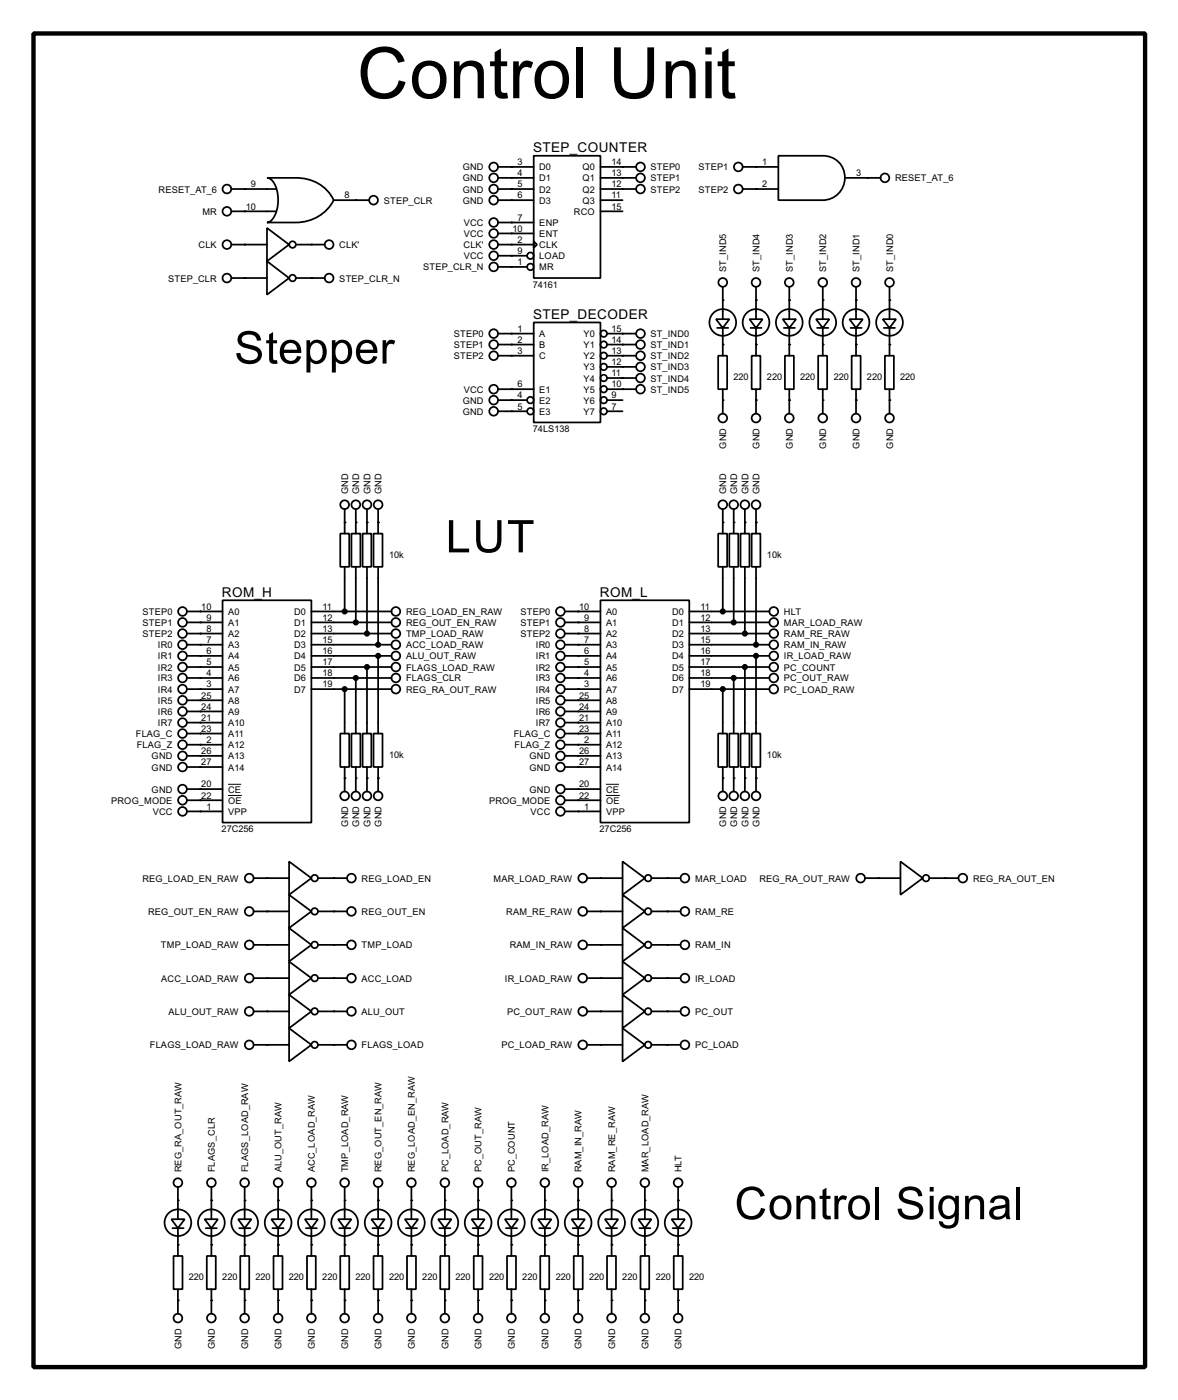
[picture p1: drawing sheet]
<svg xmlns="http://www.w3.org/2000/svg" width="269mm" height="320mm" viewBox="0 0 269 320" stroke-linecap="round" stroke-linejoin="round" font-family="sans-serif">
<g fill="#000">
<circle cx="116.9" cy="38.2" r=".2"/>
<circle cx="142.3" cy="38.2" r=".2"/>
<circle cx="172.8" cy="38.2" r=".2"/>
<circle cx="55.9" cy="55.9" r=".2"/>
<circle cx="55.9" cy="48.3" r=".2"/>
<circle cx="55.9" cy="43.2" r=".2"/>
<circle cx="71.2" cy="55.9" r=".2"/>
<circle cx="81.3" cy="45.8" r=".2"/>
<circle cx="116.9" cy="55.9" r=".2"/>
<circle cx="116.9" cy="58.5" r=".2"/>
<circle cx="116.9" cy="40.7" r=".2"/>
<circle cx="116.9" cy="43.2" r=".2"/>
<circle cx="116.9" cy="45.8" r=".2"/>
<circle cx="116.9" cy="53.4" r=".2"/>
<circle cx="116.9" cy="50.9" r=".2"/>
<circle cx="142.3" cy="40.7" r=".2"/>
<circle cx="142.3" cy="43.2" r=".2"/>
<circle cx="172.8" cy="43.2" r=".2"/>
<circle cx="198.2" cy="40.7" r=".2"/>
<circle cx="55.9" cy="63.6" r=".2"/>
<circle cx="71.2" cy="63.6" r=".2"/>
<circle cx="116.9" cy="61" r=".2"/>
<circle cx="116.9" cy="78.8" r=".2"/>
<circle cx="116.9" cy="76.3" r=".2"/>
<circle cx="142.3" cy="78.8" r=".2"/>
<circle cx="142.3" cy="76.3" r=".2"/>
<circle cx="165.2" cy="78.8" r=".2"/>
<circle cx="165.2" cy="68.6" r=".2"/>
<circle cx="172.8" cy="78.8" r=".2"/>
<circle cx="172.8" cy="68.6" r=".2"/>
<circle cx="180.4" cy="68.6" r=".2"/>
<circle cx="180.4" cy="78.8" r=".2"/>
<circle cx="188" cy="68.6" r=".2"/>
<circle cx="188" cy="78.8" r=".2"/>
<circle cx="195.6" cy="68.6" r=".2"/>
<circle cx="195.6" cy="78.8" r=".2"/>
<circle cx="203.3" cy="78.8" r=".2"/>
<circle cx="203.3" cy="68.6" r=".2"/>
<circle cx="116.9" cy="94" r=".2"/>
<circle cx="116.9" cy="81.3" r=".2"/>
<circle cx="116.9" cy="89" r=".2"/>
<circle cx="116.9" cy="91.5" r=".2"/>
<circle cx="142.3" cy="81.3" r=".2"/>
<circle cx="142.3" cy="89" r=".2"/>
<circle cx="142.3" cy="83.9" r=".2"/>
<circle cx="142.3" cy="86.4" r=".2"/>
<circle cx="165.2" cy="91.5" r=".2"/>
<circle cx="172.8" cy="91.5" r=".2"/>
<circle cx="180.4" cy="91.5" r=".2"/>
<circle cx="188" cy="91.5" r=".2"/>
<circle cx="195.6" cy="91.5" r=".2"/>
<circle cx="203.3" cy="91.5" r=".2"/>
<circle cx="78.8" cy="119.4" r=".2"/>
<circle cx="81.3" cy="119.4" r=".2"/>
<circle cx="83.9" cy="119.4" r=".2"/>
<circle cx="86.4" cy="119.4" r=".2"/>
<circle cx="165.2" cy="119.4" r=".2"/>
<circle cx="167.7" cy="119.4" r=".2"/>
<circle cx="170.2" cy="119.4" r=".2"/>
<circle cx="172.8" cy="119.4" r=".2"/>
<circle cx="45.8" cy="139.8" r=".2"/>
<circle cx="132.1" cy="139.8" r=".2"/>
<circle cx="45.8" cy="152.5" r=".2"/>
<circle cx="45.8" cy="142.3" r=".2"/>
<circle cx="45.8" cy="147.4" r=".2"/>
<circle cx="45.8" cy="149.9" r=".2"/>
<circle cx="45.8" cy="155" r=".2"/>
<circle cx="45.8" cy="144.8" r=".2"/>
<circle cx="45.8" cy="157.5" r=".2"/>
<circle cx="86.4" cy="149.9" r=".2"/>
<circle cx="86.4" cy="147.4" r=".2"/>
<circle cx="132.1" cy="144.8" r=".2"/>
<circle cx="132.1" cy="149.9" r=".2"/>
<circle cx="132.1" cy="147.4" r=".2"/>
<circle cx="132.1" cy="152.5" r=".2"/>
<circle cx="132.1" cy="155" r=".2"/>
<circle cx="132.1" cy="157.5" r=".2"/>
<circle cx="132.1" cy="142.3" r=".2"/>
<circle cx="172.8" cy="147.4" r=".2"/>
<circle cx="172.8" cy="149.9" r=".2"/>
<circle cx="45.8" cy="160.1" r=".2"/>
<circle cx="45.8" cy="162.6" r=".2"/>
<circle cx="45.8" cy="167.7" r=".2"/>
<circle cx="45.8" cy="170.2" r=".2"/>
<circle cx="45.8" cy="175.3" r=".2"/>
<circle cx="45.8" cy="165.2" r=".2"/>
<circle cx="45.8" cy="172.8" r=".2"/>
<circle cx="78.8" cy="177.9" r=".2"/>
<circle cx="81.3" cy="177.9" r=".2"/>
<circle cx="83.9" cy="177.9" r=".2"/>
<circle cx="86.4" cy="177.9" r=".2"/>
<circle cx="132.1" cy="167.7" r=".2"/>
<circle cx="132.1" cy="170.2" r=".2"/>
<circle cx="132.1" cy="175.3" r=".2"/>
<circle cx="132.1" cy="160.1" r=".2"/>
<circle cx="132.1" cy="165.2" r=".2"/>
<circle cx="132.1" cy="162.6" r=".2"/>
<circle cx="132.1" cy="172.8" r=".2"/>
<circle cx="165.2" cy="177.9" r=".2"/>
<circle cx="167.7" cy="177.9" r=".2"/>
<circle cx="170.2" cy="177.9" r=".2"/>
<circle cx="172.8" cy="177.9" r=".2"/>
<circle cx="45.8" cy="185.5" r=".2"/>
<circle cx="45.8" cy="180.4" r=".2"/>
<circle cx="45.8" cy="182.9" r=".2"/>
<circle cx="132.1" cy="182.9" r=".2"/>
<circle cx="132.1" cy="180.4" r=".2"/>
<circle cx="132.1" cy="185.5" r=".2"/>
<circle cx="61" cy="208.3" r=".2"/>
<circle cx="61" cy="200.7" r=".2"/>
<circle cx="61" cy="216" r=".2"/>
<circle cx="76.3" cy="200.7" r=".2"/>
<circle cx="76.3" cy="216" r=".2"/>
<circle cx="76.3" cy="208.3" r=".2"/>
<circle cx="137.2" cy="200.7" r=".2"/>
<circle cx="137.2" cy="216" r=".2"/>
<circle cx="137.2" cy="208.3" r=".2"/>
<circle cx="152.5" cy="216" r=".2"/>
<circle cx="152.5" cy="200.7" r=".2"/>
<circle cx="152.5" cy="208.3" r=".2"/>
<circle cx="200.7" cy="200.7" r=".2"/>
<circle cx="216" cy="200.7" r=".2"/>
<circle cx="61" cy="223.6" r=".2"/>
<circle cx="61" cy="238.8" r=".2"/>
<circle cx="61" cy="231.2" r=".2"/>
<circle cx="76.3" cy="223.6" r=".2"/>
<circle cx="76.3" cy="238.8" r=".2"/>
<circle cx="76.3" cy="231.2" r=".2"/>
<circle cx="137.2" cy="223.6" r=".2"/>
<circle cx="137.2" cy="238.8" r=".2"/>
<circle cx="137.2" cy="231.2" r=".2"/>
<circle cx="152.5" cy="223.6" r=".2"/>
<circle cx="152.5" cy="238.8" r=".2"/>
<circle cx="152.5" cy="231.2" r=".2"/>
<circle cx="40.7" cy="274.4" r=".2"/>
<circle cx="48.3" cy="274.4" r=".2"/>
<circle cx="55.9" cy="274.4" r=".2"/>
<circle cx="63.6" cy="274.4" r=".2"/>
<circle cx="71.2" cy="274.4" r=".2"/>
<circle cx="78.8" cy="274.4" r=".2"/>
<circle cx="86.4" cy="274.4" r=".2"/>
<circle cx="94" cy="274.4" r=".2"/>
<circle cx="101.7" cy="274.4" r=".2"/>
<circle cx="109.3" cy="274.4" r=".2"/>
<circle cx="116.9" cy="274.4" r=".2"/>
<circle cx="124.5" cy="274.4" r=".2"/>
<circle cx="132.1" cy="274.4" r=".2"/>
<circle cx="139.8" cy="274.4" r=".2"/>
<circle cx="147.4" cy="274.4" r=".2"/>
<circle cx="155" cy="274.4" r=".2"/>
<circle cx="40.7" cy="297.2" r=".2"/>
<circle cx="40.7" cy="284.5" r=".2"/>
<circle cx="48.3" cy="297.2" r=".2"/>
<circle cx="48.3" cy="284.5" r=".2"/>
<circle cx="55.9" cy="297.2" r=".2"/>
<circle cx="55.9" cy="284.5" r=".2"/>
<circle cx="63.6" cy="284.5" r=".2"/>
<circle cx="63.6" cy="297.2" r=".2"/>
<circle cx="71.2" cy="297.2" r=".2"/>
<circle cx="71.2" cy="284.5" r=".2"/>
<circle cx="78.8" cy="297.2" r=".2"/>
<circle cx="78.8" cy="284.5" r=".2"/>
<circle cx="86.4" cy="284.5" r=".2"/>
<circle cx="86.4" cy="297.2" r=".2"/>
<circle cx="94" cy="284.5" r=".2"/>
<circle cx="94" cy="297.2" r=".2"/>
<circle cx="101.7" cy="297.2" r=".2"/>
<circle cx="101.7" cy="284.5" r=".2"/>
<circle cx="109.3" cy="297.2" r=".2"/>
<circle cx="109.3" cy="284.5" r=".2"/>
<circle cx="116.9" cy="297.2" r=".2"/>
<circle cx="116.9" cy="284.5" r=".2"/>
<circle cx="124.5" cy="297.2" r=".2"/>
<circle cx="124.5" cy="284.5" r=".2"/>
<circle cx="132.1" cy="297.2" r=".2"/>
<circle cx="132.1" cy="284.5" r=".2"/>
<circle cx="139.8" cy="284.5" r=".2"/>
<circle cx="139.8" cy="297.2" r=".2"/>
<circle cx="147.4" cy="284.5" r=".2"/>
<circle cx="147.4" cy="297.2" r=".2"/>
<circle cx="155" cy="297.2" r=".2"/>
<circle cx="155" cy="284.5" r=".2"/>
</g>
<g fill="none" stroke="#000" stroke-width=".4">
<path d="M113.8 38.2h8.2M122 35.6h15.2v28h-15.2zM137.2 38.2h8.1M169.7 38.2h8.2M177.9 35.6h10.1a5.1 5.1 0 0 1 5.1 5.1 5.1 5.1 0 0 1-5.1 5.1h-10.1zM52.9 55.9h8.1M52.9 43.2h10.1M52.9 48.3h10.1M61 40.7h6.6a9.2 9.2 0 0 1 8.7 5.1 9.6 9.6 0 0 1-8.7 5.1h-6.6a3.5 3.5 0 0 0 2.3-3.2 7.3 7.3 0 0 0-1.4-6.7zM61 59.7l5.1 3.9-5.1 3.8zM61 52.1l5.1 3.8-5.1 3.8zM67.6 55.9h6.6"/>
<path d="M76.3 45.8h8.1M113.8 55.9h8.2M113.8 40.7h8.2M113.8 43.2h8.2M113.8 45.8h8.2M113.8 50.9h8.2M113.8 53.4h8.2M113.8 58.5h6.7M122 55.2l.7 .7-.7 .8zM137.2 40.7h8.1M137.2 43.2h8.1M137.2 45.8h5.1"/>
<path d="M137.2 48.3h5.1M169.7 43.2h8.2M193.1 40.7h8.1M52.9 63.6h8.1M67.6 63.6h6.6M113.8 61h6.7M113.8 76.3h8.2M113.8 78.8h8.2M122 73.7h15.2v22.9h-15.2zM138.7 76.3h6.6M138.7 78.8h6.6M163.6 73h3.1l-1.5 2z"/>
<path d="M163.9 75h2.5M165.2 65.6v7.4M165.2 75v6.3M171.3 73h3l-1.5 2zM171.5 75h2.5M172.8 65.6v7.4M172.8 75v6.3M178.9 73h3l-1.5 2zM179.1 75h2.6M180.4 65.6v7.4M180.4 75v6.3M186.5 73h3l-1.5 2z"/>
<path d="M186.7 75h2.6M188 65.6v7.4M188 75v6.3M194.1 73h3.1l-1.6 2zM194.4 75h2.5M195.6 65.6v7.4M195.6 75v6.3M201.7 73h3.1l-1.5 2zM202 75h2.5M203.3 65.6v7.4M203.3 75v6.3M113.8 81.3h8.2"/>
<path d="M113.8 89h8.2M113.8 91.5h6.7M113.8 94h6.7M138.7 81.3h6.6M138.7 89h6.6M138.7 91.5h3.6M138.7 94h3.6M138.7 83.9h6.6M138.7 86.4h6.6M164.1 81.3h2.1v7.7h-2.1zM165.2 89v5.5M171.8 81.3h2v7.7h-2z"/>
<path d="M172.8 89v5.5M179.4 81.3h2v7.7h-2zM180.4 89v5.5M187 81.3h2v7.7h-2zM188 89v5.5M194.6 81.3h2.1v7.7h-2.1zM195.6 89v5.5M202.2 81.3h2.1v7.7h-2.1zM203.3 89v5.5M78.8 116.4v5.6M81.3 116.4v5.6M83.9 116.4v5.6"/>
<path d="M86.4 116.4v5.6M165.2 116.4v5.6M167.7 116.4v5.6M170.2 116.4v5.6M172.8 116.4v5.6M42.7 139.8h8.2M50.9 137.2h20.3v50.8h-20.3zM71.2 139.8h18.3M77.8 122h2v7.6h-2zM78.8 129.6v10.2M80.3 122h2.1v7.6h-2.1zM81.3 129.6v12.7"/>
<path d="M82.9 122h2v7.6h-2zM83.9 129.6v15.2M85.4 122h2v7.6h-2zM86.4 129.6v17.8M129.1 139.8h8.1M137.2 137.2h20.3v50.8h-20.3zM157.5 139.8h18.3M164.1 122h2.1v7.6h-2.1zM165.2 129.6v10.2M166.7 122h2v7.6h-2zM167.7 129.6v12.7M169.2 122h2.1v7.6h-2.1z"/>
<path d="M170.2 129.6v15.2M171.8 122h2v7.6h-2zM172.8 129.6v17.8M42.7 157.5h8.2M42.7 155h8.2M42.7 152.5h8.2M42.7 149.9h8.2M42.7 147.4h8.2M42.7 144.8h8.2M42.7 142.3h8.2M71.2 157.5h18.3M71.2 155h18.3"/>
<path d="M71.2 152.5h18.3M71.2 149.9h18.3M71.2 147.4h18.3M71.2 144.8h18.3M71.2 142.3h18.3M78.8 157.5v10.2M81.3 155v12.7M83.9 152.5v15.2M86.4 149.9v17.8M129.1 157.5h8.1M129.1 155h8.1M129.1 152.5h8.1"/>
<path d="M129.1 149.9h8.1M129.1 147.4h8.1M129.1 144.8h8.1M129.1 142.3h8.1M157.5 157.5h18.3M157.5 155h18.3M157.5 152.5h18.3M157.5 149.9h18.3M157.5 147.4h18.3M157.5 144.8h18.3M157.5 142.3h18.3M165.2 157.5v10.2"/>
<path d="M167.7 155v12.7M170.2 152.5v15.2M172.8 149.9v17.8M42.7 160.1h8.2M42.7 162.6h8.2M42.7 165.2h8.2M42.7 167.7h8.2M42.7 170.2h8.2M42.7 175.3h8.2M42.7 172.8h8.2M77.8 167.7h2v7.6h-2zM78.8 175.3v5.6"/>
<path d="M80.3 167.7h2.1v7.6h-2.1zM81.3 175.3v5.6M82.9 167.7h2v7.6h-2zM83.9 175.3v5.6M85.4 167.7h2v7.6h-2zM86.4 175.3v5.6M129.1 160.1h8.1M129.1 162.6h8.1M129.1 165.2h8.1M129.1 167.7h8.1M129.1 170.2h8.1M129.1 175.3h8.1"/>
<path d="M129.1 172.8h8.1M164.1 167.7h2.1v7.6h-2.1zM165.2 175.3v5.6M166.7 167.7h2v7.6h-2zM167.7 175.3v5.6M169.2 167.7h2.1v7.6h-2.1zM170.2 175.3v5.6M171.8 167.7h2v7.6h-2zM172.8 175.3v5.6M42.7 180.4h8.2M42.7 182.9h8.2M42.7 185.5h8.2"/>
<path d="M66.1 196.9l5.1 3.8-5.1 3.8zM129.1 180.4h8.1M129.1 182.9h8.1M129.1 185.5h8.1M142.3 196.9l5.1 3.8-5.1 3.8zM205.8 196.9l5.1 3.8-5.1 3.8zM58 200.7h8.1M58 208.3h8.1M58 216h8.1M66.1 204.5l5.1 3.8-5.1 3.8zM66.1 219.8l5.1 3.8-5.1 3.8zM66.1 212.1l5.1 3.9-5.1 3.8z"/>
<path d="M72.7 200.7h6.6M72.7 208.3h6.6M72.7 216h6.6M134.2 200.7h8.1M134.2 208.3h8.1M134.2 216h8.1M142.3 204.5l5.1 3.8-5.1 3.8zM142.3 219.8l5.1 3.8-5.1 3.8zM142.3 212.1l5.1 3.9-5.1 3.8zM148.9 200.7h6.6M148.9 208.3h6.6M148.9 216h6.6"/>
<path d="M197.7 200.7h8.1M212.4 200.7h6.6M58 223.6h8.1M58 231.2h8.1M58 238.8h8.1M66.1 235l5.1 3.8-5.1 3.8zM66.1 227.4l5.1 3.8-5.1 3.8zM72.7 223.6h6.6M72.7 231.2h6.6M72.7 238.8h6.6M134.2 223.6h8.1M134.2 231.2h8.1"/>
<path d="M134.2 238.8h8.1M142.3 235l5.1 3.8-5.1 3.8zM142.3 227.4l5.1 3.8-5.1 3.8zM148.9 223.6h6.6M148.9 231.2h6.6M148.9 238.8h6.6M39.2 278.7h3l-1.5 2zM40.7 271.3v7.4M46.8 278.7h3l-1.5 2zM48.3 271.3v7.4M54.4 278.7h3.1l-1.6 2zM55.9 271.3v7.4"/>
<path d="M62 278.7h3.1l-1.5 2zM63.6 271.3v7.4M69.7 278.7h3l-1.5 2zM71.2 271.3v7.4M77.3 278.7h3l-1.5 2zM78.8 271.3v7.4M84.9 278.7h3l-1.5 2zM86.4 271.3v7.4M92.5 278.7h3.1l-1.6 2zM94 271.3v7.4M100.1 278.7h3.1l-1.5 2zM101.7 271.3v7.4"/>
<path d="M107.8 278.7h3l-1.5 2zM109.3 271.3v7.4M115.4 278.7h3l-1.5 2zM116.9 271.3v7.4M123 278.7h3l-1.5 2zM124.5 271.3v7.4M130.6 278.7h3.1l-1.6 2zM132.1 271.3v7.4M138.2 278.7h3.1l-1.5 2zM139.8 271.3v7.4M145.9 278.7h3l-1.5 2zM147.4 271.3v7.4"/>
<path d="M153.5 278.7h3l-1.5 2zM155 271.3v7.4M39.4 280.7h2.6M39.7 287.1h2v7.6h-2zM40.7 280.7v6.4M40.7 294.7v5.6M47 280.7h2.6M47.3 287.1h2v7.6h-2zM48.3 280.7v6.4M48.3 294.7v5.6M54.7 280.7h2.5M54.9 287.1h2.1v7.6h-2.1z"/>
<path d="M55.9 280.7v6.4M55.9 294.7v5.6M62.3 280.7h2.5M62.5 287.1h2.1v7.6h-2.1zM63.6 280.7v6.4M63.6 294.7v5.6M69.9 280.7h2.5M70.2 287.1h2v7.6h-2zM71.2 280.7v6.4M71.2 294.7v5.6M77.5 280.7h2.6M77.8 287.1h2v7.6h-2z"/>
<path d="M78.8 280.7v6.4M78.8 294.7v5.6M85.1 280.7h2.6M85.4 287.1h2v7.6h-2zM86.4 280.7v6.4M86.4 294.7v5.6M92.8 280.7h2.5M93 287.1h2.1v7.6h-2.1zM94 280.7v6.4M94 294.7v5.6M100.4 280.7h2.5M100.6 287.1h2.1v7.6h-2.1z"/>
<path d="M101.7 280.7v6.4M101.7 294.7v5.6M108 280.7h2.5M108.3 287.1h2v7.6h-2zM109.3 280.7v6.4M109.3 294.7v5.6M115.6 280.7h2.6M115.9 287.1h2v7.6h-2zM116.9 280.7v6.4M116.9 294.7v5.6M123.2 280.7h2.6M123.5 287.1h2v7.6h-2z"/>
<path d="M124.5 280.7v6.4M124.5 294.7v5.6M130.9 280.7h2.5M131.1 287.1h2.1v7.6h-2.1zM132.1 280.7v6.4M132.1 294.7v5.6M138.5 280.7h2.5M138.7 287.1h2.1v7.6h-2.1zM139.8 280.7v6.4M139.8 294.7v5.6M146.1 280.7h2.5M146.4 287.1h2v7.6h-2z"/>
<path d="M147.4 280.7v6.4M147.4 294.7v5.6M153.7 280.7h2.6M154 287.1h2v7.6h-2zM155 280.7v6.4M155 294.7v5.6"/>
<circle cx="112.8" cy="38.2" r="1"/>
<circle cx="146.3" cy="38.2" r="1"/>
<circle cx="168.7" cy="38.2" r="1"/>
<circle cx="51.8" cy="48.3" r="1"/>
<circle cx="51.8" cy="43.2" r="1"/>
<circle cx="51.8" cy="55.9" r="1"/>
<circle cx="66.8" cy="55.9" r=".75"/>
<circle cx="75.2" cy="55.9" r="1"/>
<circle cx="85.3" cy="45.8" r="1"/>
<circle cx="112.8" cy="45.8" r="1"/>
<circle cx="112.8" cy="43.2" r="1"/>
<circle cx="112.8" cy="40.7" r="1"/>
<circle cx="112.8" cy="50.9" r="1"/>
<circle cx="112.8" cy="53.4" r="1"/>
<circle cx="112.8" cy="58.5" r="1"/>
<circle cx="112.8" cy="55.9" r="1"/>
<circle cx="121.2" cy="58.5" r=".75"/>
<circle cx="146.3" cy="40.7" r="1"/>
<circle cx="146.3" cy="43.2" r="1"/>
<circle cx="168.7" cy="43.2" r="1"/>
<circle cx="202.2" cy="40.7" r="1"/>
<circle cx="51.8" cy="63.6" r="1"/>
<circle cx="66.8" cy="63.6" r=".75"/>
<circle cx="75.2" cy="63.6" r="1"/>
<circle cx="112.8" cy="61" r="1"/>
<circle cx="112.8" cy="76.3" r="1"/>
<circle cx="112.8" cy="78.8" r="1"/>
<circle cx="121.2" cy="61" r=".75"/>
<circle cx="137.9" cy="78.8" r=".75"/>
<circle cx="137.9" cy="76.3" r=".75"/>
<circle cx="146.3" cy="76.3" r="1"/>
<circle cx="146.3" cy="78.8" r="1"/>
<circle cx="165.1" cy="73.7" r="3.1"/>
<circle cx="165.1" cy="64.6" r="1"/>
<circle cx="172.7" cy="73.7" r="3.1"/>
<circle cx="172.7" cy="64.6" r="1"/>
<circle cx="180.3" cy="73.7" r="3.1"/>
<circle cx="180.3" cy="64.6" r="1"/>
<circle cx="188" cy="73.7" r="3.1"/>
<circle cx="188" cy="64.6" r="1"/>
<circle cx="195.6" cy="73.7" r="3.1"/>
<circle cx="195.6" cy="64.6" r="1"/>
<circle cx="203.2" cy="73.7" r="3.1"/>
<circle cx="203.2" cy="64.6" r="1"/>
<circle cx="112.8" cy="91.5" r="1"/>
<circle cx="112.8" cy="81.3" r="1"/>
<circle cx="112.8" cy="94" r="1"/>
<circle cx="112.8" cy="89" r="1"/>
<circle cx="121.2" cy="91.5" r=".75"/>
<circle cx="121.2" cy="94" r=".75"/>
<circle cx="137.9" cy="83.9" r=".75"/>
<circle cx="137.9" cy="89" r=".75"/>
<circle cx="137.9" cy="91.5" r=".75"/>
<circle cx="137.9" cy="86.4" r=".75"/>
<circle cx="137.9" cy="81.3" r=".75"/>
<circle cx="137.9" cy="94" r=".75"/>
<circle cx="146.3" cy="81.3" r="1"/>
<circle cx="146.3" cy="86.4" r="1"/>
<circle cx="146.3" cy="83.9" r="1"/>
<circle cx="146.3" cy="89" r="1"/>
<circle cx="165.1" cy="95.6" r="1"/>
<circle cx="172.7" cy="95.6" r="1"/>
<circle cx="180.3" cy="95.6" r="1"/>
<circle cx="188" cy="95.6" r="1"/>
<circle cx="195.6" cy="95.6" r="1"/>
<circle cx="203.2" cy="95.6" r="1"/>
<circle cx="78.7" cy="115.4" r="1"/>
<circle cx="81.3" cy="115.4" r="1"/>
<circle cx="83.8" cy="115.4" r="1"/>
<circle cx="86.4" cy="115.4" r="1"/>
<circle cx="165.1" cy="115.4" r="1"/>
<circle cx="167.6" cy="115.4" r="1"/>
<circle cx="170.2" cy="115.4" r="1"/>
<circle cx="172.7" cy="115.4" r="1"/>
<circle cx="41.7" cy="139.8" r="1"/>
<circle cx="90.4" cy="139.8" r="1"/>
<circle cx="128" cy="139.8" r="1"/>
<circle cx="176.8" cy="139.8" r="1"/>
<circle cx="41.7" cy="147.4" r="1"/>
<circle cx="41.7" cy="155" r="1"/>
<circle cx="41.7" cy="149.9" r="1"/>
<circle cx="41.7" cy="142.3" r="1"/>
<circle cx="41.7" cy="152.5" r="1"/>
<circle cx="41.7" cy="144.8" r="1"/>
<circle cx="41.7" cy="157.5" r="1"/>
<circle cx="90.4" cy="142.3" r="1"/>
<circle cx="90.4" cy="157.5" r="1"/>
<circle cx="90.4" cy="149.9" r="1"/>
<circle cx="90.4" cy="152.5" r="1"/>
<circle cx="90.4" cy="144.8" r="1"/>
<circle cx="90.4" cy="147.4" r="1"/>
<circle cx="90.4" cy="155" r="1"/>
<circle cx="128" cy="147.4" r="1"/>
<circle cx="128" cy="149.9" r="1"/>
<circle cx="128" cy="155" r="1"/>
<circle cx="128" cy="142.3" r="1"/>
<circle cx="128" cy="157.5" r="1"/>
<circle cx="128" cy="144.8" r="1"/>
<circle cx="128" cy="152.5" r="1"/>
<circle cx="176.8" cy="152.5" r="1"/>
<circle cx="176.8" cy="155" r="1"/>
<circle cx="176.8" cy="144.8" r="1"/>
<circle cx="176.8" cy="149.9" r="1"/>
<circle cx="176.8" cy="142.3" r="1"/>
<circle cx="176.8" cy="157.5" r="1"/>
<circle cx="176.8" cy="147.4" r="1"/>
<circle cx="41.7" cy="160.1" r="1"/>
<circle cx="41.7" cy="167.7" r="1"/>
<circle cx="41.7" cy="175.3" r="1"/>
<circle cx="41.7" cy="162.6" r="1"/>
<circle cx="41.7" cy="170.2" r="1"/>
<circle cx="41.7" cy="165.2" r="1"/>
<circle cx="41.7" cy="172.8" r="1"/>
<circle cx="128" cy="162.6" r="1"/>
<circle cx="128" cy="172.8" r="1"/>
<circle cx="128" cy="160.1" r="1"/>
<circle cx="128" cy="167.7" r="1"/>
<circle cx="128" cy="175.3" r="1"/>
<circle cx="128" cy="170.2" r="1"/>
<circle cx="128" cy="165.2" r="1"/>
<circle cx="41.7" cy="185.5" r="1"/>
<circle cx="41.7" cy="182.9" r="1"/>
<circle cx="41.7" cy="180.4" r="1"/>
<circle cx="78.7" cy="181.9" r="1"/>
<circle cx="81.3" cy="181.9" r="1"/>
<circle cx="83.8" cy="181.9" r="1"/>
<circle cx="86.4" cy="181.9" r="1"/>
<circle cx="128" cy="185.5" r="1"/>
<circle cx="128" cy="182.9" r="1"/>
<circle cx="128" cy="180.4" r="1"/>
<circle cx="165.1" cy="181.9" r="1"/>
<circle cx="167.6" cy="181.9" r="1"/>
<circle cx="170.2" cy="181.9" r="1"/>
<circle cx="172.7" cy="181.9" r="1"/>
<circle cx="56.9" cy="208.3" r="1"/>
<circle cx="56.9" cy="216" r="1"/>
<circle cx="56.9" cy="200.7" r="1"/>
<circle cx="71.9" cy="208.3" r=".75"/>
<circle cx="71.9" cy="200.7" r=".75"/>
<circle cx="71.9" cy="216" r=".75"/>
<circle cx="80.3" cy="208.3" r="1"/>
<circle cx="80.3" cy="216" r="1"/>
<circle cx="80.3" cy="200.7" r="1"/>
<circle cx="133.1" cy="208.3" r="1"/>
<circle cx="133.1" cy="216" r="1"/>
<circle cx="133.1" cy="200.7" r="1"/>
<circle cx="148.1" cy="216" r=".75"/>
<circle cx="148.1" cy="208.3" r=".75"/>
<circle cx="148.1" cy="200.7" r=".75"/>
<circle cx="156.5" cy="216" r="1"/>
<circle cx="156.5" cy="208.3" r="1"/>
<circle cx="156.5" cy="200.7" r="1"/>
<circle cx="196.6" cy="200.7" r="1"/>
<circle cx="211.6" cy="200.7" r=".75"/>
<circle cx="220" cy="200.7" r="1"/>
<circle cx="56.9" cy="231.2" r="1"/>
<circle cx="56.9" cy="223.6" r="1"/>
<circle cx="56.9" cy="238.8" r="1"/>
<circle cx="71.9" cy="231.2" r=".75"/>
<circle cx="71.9" cy="223.6" r=".75"/>
<circle cx="71.9" cy="238.8" r=".75"/>
<circle cx="80.3" cy="231.2" r="1"/>
<circle cx="80.3" cy="223.6" r="1"/>
<circle cx="80.3" cy="238.8" r="1"/>
<circle cx="133.1" cy="231.2" r="1"/>
<circle cx="133.1" cy="223.6" r="1"/>
<circle cx="133.1" cy="238.8" r="1"/>
<circle cx="148.1" cy="238.8" r=".75"/>
<circle cx="148.1" cy="231.2" r=".75"/>
<circle cx="148.1" cy="223.6" r=".75"/>
<circle cx="156.5" cy="231.2" r="1"/>
<circle cx="156.5" cy="223.6" r="1"/>
<circle cx="156.5" cy="238.8" r="1"/>
<circle cx="40.6" cy="279.5" r="3.1"/>
<circle cx="40.6" cy="270.3" r="1"/>
<circle cx="48.3" cy="279.5" r="3.1"/>
<circle cx="48.3" cy="270.3" r="1"/>
<circle cx="55.9" cy="279.5" r="3.1"/>
<circle cx="55.9" cy="270.3" r="1"/>
<circle cx="63.5" cy="279.5" r="3.1"/>
<circle cx="63.5" cy="270.3" r="1"/>
<circle cx="71.1" cy="279.5" r="3.1"/>
<circle cx="71.1" cy="270.3" r="1"/>
<circle cx="78.7" cy="279.5" r="3.1"/>
<circle cx="78.7" cy="270.3" r="1"/>
<circle cx="86.4" cy="279.5" r="3.1"/>
<circle cx="86.4" cy="270.3" r="1"/>
<circle cx="94" cy="279.5" r="3.1"/>
<circle cx="94" cy="270.3" r="1"/>
<circle cx="101.6" cy="279.5" r="3.1"/>
<circle cx="101.6" cy="270.3" r="1"/>
<circle cx="109.2" cy="279.5" r="3.1"/>
<circle cx="109.2" cy="270.3" r="1"/>
<circle cx="116.8" cy="279.5" r="3.1"/>
<circle cx="116.8" cy="270.3" r="1"/>
<circle cx="124.5" cy="279.5" r="3.1"/>
<circle cx="124.5" cy="270.3" r="1"/>
<circle cx="132.1" cy="279.5" r="3.1"/>
<circle cx="132.1" cy="270.3" r="1"/>
<circle cx="139.7" cy="279.5" r="3.1"/>
<circle cx="139.7" cy="270.3" r="1"/>
<circle cx="147.3" cy="279.5" r="3.1"/>
<circle cx="147.3" cy="270.3" r="1"/>
<circle cx="154.9" cy="279.5" r="3.1"/>
<circle cx="154.9" cy="270.3" r="1"/>
<circle cx="40.6" cy="301.3" r="1"/>
<circle cx="48.3" cy="301.3" r="1"/>
<circle cx="55.9" cy="301.3" r="1"/>
<circle cx="63.5" cy="301.3" r="1"/>
<circle cx="71.1" cy="301.3" r="1"/>
<circle cx="78.7" cy="301.3" r="1"/>
<circle cx="86.4" cy="301.3" r="1"/>
<circle cx="94" cy="301.3" r="1"/>
<circle cx="101.6" cy="301.3" r="1"/>
<circle cx="109.2" cy="301.3" r="1"/>
<circle cx="116.8" cy="301.3" r="1"/>
<circle cx="124.5" cy="301.3" r="1"/>
<circle cx="132.1" cy="301.3" r="1"/>
<circle cx="139.7" cy="301.3" r="1"/>
<circle cx="147.3" cy="301.3" r="1"/>
<circle cx="154.9" cy="301.3" r="1"/>
</g>
<path d="M52.1 179.3h3M138.5 179.3h3M52.1 181.8h3.2M138.5 181.8h3.1" fill="none" stroke="#000" stroke-width=".23"/>
<g fill="#000" stroke="#000" stroke-width=".4">
<circle cx="78.7" cy="139.8" r=".5"/>
<circle cx="165.1" cy="139.8" r=".5"/>
<circle cx="78.7" cy="157.5" r=".5"/>
<circle cx="81.3" cy="142.3" r=".5"/>
<circle cx="81.3" cy="155" r=".5"/>
<circle cx="83.8" cy="144.8" r=".5"/>
<circle cx="83.8" cy="152.5" r=".5"/>
<circle cx="86.4" cy="147.4" r=".5"/>
<circle cx="86.4" cy="149.9" r=".5"/>
<circle cx="165.1" cy="157.5" r=".5"/>
<circle cx="167.6" cy="142.3" r=".5"/>
<circle cx="167.6" cy="155" r=".5"/>
<circle cx="170.2" cy="144.8" r=".5"/>
<circle cx="170.2" cy="152.5" r=".5"/>
<circle cx="172.7" cy="147.4" r=".5"/>
<circle cx="172.7" cy="149.9" r=".5"/>
</g>
<path d="M7.7 7.7h254v304.8h-254z" fill="none" stroke="#000" stroke-width="1"/>
<text font-size="18.2" x="81.6" y="22.5">Control Unit</text>
<g font-size="11.5">
<text x="53.5" y="83.1">Stepper</text>
<text x="101.8" y="126.3">LUT</text>
<text x="167.8" y="278.7">Control Signal</text>
</g>
<g font-size="3.5">
<text x="121.8" y="34.8">STEP_COUNTER</text>
<text x="121.8" y="72.9">STEP_DECODER</text>
<text x="50.7" y="136.4">ROM_H</text>
<text x="137.1" y="136.4">ROM_L</text>
</g>
<g font-size="2.4">
<text x="105.7" y="38.9">GND</text>
<text x="105.7" y="41.5">GND</text>
<text x="118.3" y="37.7">3</text>
<text x="118.3" y="40.2">4</text>
<text x="123.2" y="38.9">D0</text>
<text x="123.2" y="41.5">D1</text>
<text x="133.1" y="38.9">Q0</text>
<text x="133.1" y="41.5">Q1</text>
<text x="139.8" y="37.7">14</text>
<text x="139.8" y="40.2">13</text>
<text x="148.6" y="38.9">STEP0</text>
<text x="148.6" y="41.5">STEP1</text>
<text x="159.6" y="38.9">STEP1</text>
<text x="174.2" y="37.7">1</text>
<text x="195.6" y="40.2">3</text>
<text x="204.5" y="41.5">RESET_AT_6</text>
<text x="36.2" y="44">RESET_AT_6</text>
<text x="56.2" y="47.9">10</text>
<text x="57.3" y="42.8">9</text>
<text x="78.8" y="45.4">8</text>
<text x="87.7" y="46.6">STEP_CLR</text>
<text x="105.7" y="44">GND</text>
<text x="105.7" y="46.6">GND</text>
<text x="118.3" y="42.8">5</text>
<text x="118.3" y="45.4">6</text>
<text x="123.2" y="44">D2</text>
<text x="123.2" y="46.6">D3</text>
<text x="133.1" y="44">Q2</text>
<text x="133.1" y="46.6">Q3</text>
<text x="139.8" y="42.8">12</text>
<text x="139.8" y="45.4">11</text>
<text x="139.8" y="47.9">15</text>
<text x="148.6" y="44">STEP2</text>
<text x="159.6" y="44">STEP2</text>
<text x="174.2" y="42.8">2</text>
<text x="46.2" y="49.1">MR</text>
<text x="106" y="51.6">VCC</text>
<text x="117.1" y="52.9">10</text>
<text x="118.3" y="50.4">7</text>
<text x="123.2" y="51.6">ENP</text>
<text x="131.1" y="49.1">RCO</text>
<text x="45.4" y="56.7">CLK</text>
<text x="77.5" y="56.7">CLK'</text>
<text x="105.9" y="56.7">CLK'</text>
<text x="106" y="54.2">VCC</text>
<text x="106" y="59.3">VCC</text>
<text x="118.3" y="55.5">2</text>
<text x="118.3" y="58.1">9</text>
<text x="123.2" y="54.2">ENT</text>
<text x="123.2" y="56.7">CLK</text>
<text x="123.2" y="59.3">LOAD</text>
<text x="38.4" y="64.3">STEP_CLR</text>
<text x="77.5" y="64.3">STEP_CLR_N</text>
<text x="96.7" y="61.8">STEP_CLR_N</text>
<text x="118.3" y="60.6">1</text>
<text x="121.8" y="65.7">74161</text>
<text x="123.2" y="61.8">MR</text>
<text x="166" y="62.2" transform="rotate(-90 166 62.2)">ST_IND5</text>
<text x="173.6" y="62.2" transform="rotate(-90 173.6 62.2)">ST_IND4</text>
<text x="181.2" y="62.2" transform="rotate(-90 181.2 62.2)">ST_IND3</text>
<text x="188.8" y="62.2" transform="rotate(-90 188.8 62.2)">ST_IND2</text>
<text x="196.4" y="62.2" transform="rotate(-90 196.4 62.2)">ST_IND1</text>
<text x="204.1" y="62.2" transform="rotate(-90 204.1 62.2)">ST_IND0</text>
<text x="103.7" y="77">STEP0</text>
<text x="118.3" y="75.8">1</text>
<text x="123.2" y="77">A</text>
<text x="133.3" y="77">Y0</text>
<text x="139.8" y="75.8">15</text>
<text x="148.6" y="77">ST_IND0</text>
<text x="103.7" y="79.6">STEP1</text>
<text x="103.7" y="82.1">STEP2</text>
<text x="118.3" y="78.3">2</text>
<text x="118.3" y="80.9">3</text>
<text x="123.2" y="79.6">B</text>
<text x="123.2" y="82.1">C</text>
<text x="133.3" y="79.6">Y1</text>
<text x="133.3" y="82.1">Y2</text>
<text x="139.8" y="78.3">14</text>
<text x="139.8" y="80.9">13</text>
<text x="139.8" y="83.5">12</text>
<text x="148.6" y="79.6">ST_IND1</text>
<text x="148.6" y="82.1">ST_IND2</text>
<text x="106" y="89.7">VCC</text>
<text x="118.3" y="88.5">6</text>
<text x="123.2" y="89.7">E1</text>
<text x="133.3" y="84.7">Y3</text>
<text x="133.3" y="87.2">Y4</text>
<text x="133.3" y="89.7">Y5</text>
<text x="139.8" y="86">11</text>
<text x="139.8" y="88.5">10</text>
<text x="148.6" y="84.7">ST_IND3</text>
<text x="148.6" y="87.2">ST_IND4</text>
<text x="148.6" y="89.7">ST_IND5</text>
<text x="167.6" y="86.9">220</text>
<text x="175.3" y="86.9">220</text>
<text x="182.9" y="86.9">220</text>
<text x="190.5" y="86.9">220</text>
<text x="198.1" y="86.9">220</text>
<text x="205.7" y="86.9">220</text>
<text x="105.7" y="92.3">GND</text>
<text x="105.7" y="94.8">GND</text>
<text x="118.3" y="91">4</text>
<text x="118.3" y="93.6">5</text>
<text x="123.2" y="92.3">E2</text>
<text x="123.2" y="94.8">E3</text>
<text x="133.3" y="92.3">Y6</text>
<text x="133.3" y="94.8">Y7</text>
<text x="139.8" y="91">9</text>
<text x="139.8" y="93.6">7</text>
<text x="121.8" y="98.8">74LS138</text>
<text x="166" y="102.6" transform="rotate(-90 166 102.6)">GND</text>
<text x="173.6" y="102.6" transform="rotate(-90 173.6 102.6)">GND</text>
<text x="181.2" y="102.6" transform="rotate(-90 181.2 102.6)">GND</text>
<text x="188.8" y="102.6" transform="rotate(-90 188.8 102.6)">GND</text>
<text x="196.4" y="102.6" transform="rotate(-90 196.4 102.6)">GND</text>
<text x="204.1" y="102.6" transform="rotate(-90 204.1 102.6)">GND</text>
<text x="79.6" y="113" transform="rotate(-90 79.6 113)">GND</text>
<text x="82.1" y="113" transform="rotate(-90 82.1 113)">GND</text>
<text x="84.7" y="113" transform="rotate(-90 84.7 113)">GND</text>
<text x="87.2" y="113" transform="rotate(-90 87.2 113)">GND</text>
<text x="166" y="113" transform="rotate(-90 166 113)">GND</text>
<text x="168.5" y="113" transform="rotate(-90 168.5 113)">GND</text>
<text x="171" y="113" transform="rotate(-90 171 113)">GND</text>
<text x="173.6" y="113" transform="rotate(-90 173.6 113)">GND</text>
<text x="88.9" y="127.6">10k</text>
<text x="175.3" y="127.6">10k</text>
<text x="32.6" y="140.6">STEP0</text>
<text x="32.6" y="143.1">STEP1</text>
<text x="46" y="139.4">10</text>
<text x="47.2" y="141.9">9</text>
<text x="52.1" y="140.6">A0</text>
<text x="52.1" y="143.1">A1</text>
<text x="67.2" y="140.6">D0</text>
<text x="67.2" y="143.1">D1</text>
<text x="73.7" y="139.4">11</text>
<text x="73.7" y="141.9">12</text>
<text x="92.8" y="140.6">REG_LOAD_EN_RAW</text>
<text x="92.8" y="143.1">REG_OUT_EN_RAW</text>
<text x="118.9" y="140.6">STEP0</text>
<text x="118.9" y="143.1">STEP1</text>
<text x="132.4" y="139.4">10</text>
<text x="133.5" y="141.9">9</text>
<text x="138.5" y="140.6">A0</text>
<text x="138.5" y="143.1">A1</text>
<text x="153.6" y="140.6">D0</text>
<text x="153.6" y="143.1">D1</text>
<text x="160.1" y="139.4">11</text>
<text x="160.1" y="141.9">12</text>
<text x="179.1" y="140.6">HLT</text>
<text x="179.1" y="143.1">MAR_LOAD_RAW</text>
<text x="32.6" y="145.6">STEP2</text>
<text x="36.1" y="148.2">IR0</text>
<text x="47.2" y="144.4">8</text>
<text x="47.2" y="147">7</text>
<text x="47.2" y="149.5">6</text>
<text x="52.1" y="145.6">A2</text>
<text x="52.1" y="148.2">A3</text>
<text x="67.2" y="145.6">D2</text>
<text x="67.2" y="148.2">D3</text>
<text x="73.7" y="144.4">13</text>
<text x="73.7" y="147">15</text>
<text x="73.7" y="149.5">16</text>
<text x="92.8" y="145.6">TMP_LOAD_RAW</text>
<text x="92.8" y="148.2">ACC_LOAD_RAW</text>
<text x="118.9" y="145.6">STEP2</text>
<text x="122.4" y="148.2">IR0</text>
<text x="133.5" y="144.4">8</text>
<text x="133.5" y="147">7</text>
<text x="133.5" y="149.5">6</text>
<text x="138.5" y="145.6">A2</text>
<text x="138.5" y="148.2">A3</text>
<text x="153.6" y="145.6">D2</text>
<text x="153.6" y="148.2">D3</text>
<text x="160.1" y="144.4">13</text>
<text x="160.1" y="147">15</text>
<text x="160.1" y="149.5">16</text>
<text x="179.1" y="145.6">RAM_RE_RAW</text>
<text x="179.1" y="148.2">RAM_IN_RAW</text>
<text x="36.1" y="150.7">IR1</text>
<text x="36.1" y="153.3">IR2</text>
<text x="36.1" y="155.8">IR3</text>
<text x="47.2" y="152.1">5</text>
<text x="47.2" y="154.6">4</text>
<text x="52.1" y="150.7">A4</text>
<text x="52.1" y="153.3">A5</text>
<text x="52.1" y="155.8">A6</text>
<text x="67.2" y="150.7">D4</text>
<text x="67.2" y="153.3">D5</text>
<text x="67.2" y="155.8">D6</text>
<text x="73.7" y="152.1">17</text>
<text x="73.7" y="154.6">18</text>
<text x="92.8" y="150.7">ALU_OUT_RAW</text>
<text x="92.8" y="153.3">FLAGS_LOAD_RAW</text>
<text x="92.8" y="155.8">FLAGS_CLR</text>
<text x="122.4" y="150.7">IR1</text>
<text x="122.4" y="153.3">IR2</text>
<text x="122.4" y="155.8">IR3</text>
<text x="133.5" y="152.1">5</text>
<text x="133.5" y="154.6">4</text>
<text x="138.5" y="150.7">A4</text>
<text x="138.5" y="153.3">A5</text>
<text x="138.5" y="155.8">A6</text>
<text x="153.6" y="150.7">D4</text>
<text x="153.6" y="153.3">D5</text>
<text x="153.6" y="155.8">D6</text>
<text x="160.1" y="152.1">17</text>
<text x="160.1" y="154.6">18</text>
<text x="179.1" y="150.7">IR_LOAD_RAW</text>
<text x="179.1" y="153.3">PC_COUNT</text>
<text x="179.1" y="155.8">PC_OUT_RAW</text>
<text x="36.1" y="158.3">IR4</text>
<text x="36.1" y="160.9">IR5</text>
<text x="46" y="159.7">25</text>
<text x="47.2" y="157.1">3</text>
<text x="52.1" y="158.3">A7</text>
<text x="52.1" y="160.9">A8</text>
<text x="67.2" y="158.3">D7</text>
<text x="73.7" y="157.1">19</text>
<text x="92.8" y="158.3">REG_RA_OUT_RAW</text>
<text x="122.4" y="158.3">IR4</text>
<text x="122.4" y="160.9">IR5</text>
<text x="132.4" y="159.7">25</text>
<text x="133.5" y="157.1">3</text>
<text x="138.5" y="158.3">A7</text>
<text x="138.5" y="160.9">A8</text>
<text x="153.6" y="158.3">D7</text>
<text x="160.1" y="157.1">19</text>
<text x="179.1" y="158.3">PC_LOAD_RAW</text>
<text x="36.1" y="163.4">IR6</text>
<text x="36.1" y="166">IR7</text>
<text x="46" y="162.2">24</text>
<text x="46" y="164.8">21</text>
<text x="46" y="167.3">23</text>
<text x="52.1" y="163.4">A9</text>
<text x="52.1" y="166">A10</text>
<text x="122.4" y="163.4">IR6</text>
<text x="122.4" y="166">IR7</text>
<text x="132.4" y="162.2">24</text>
<text x="132.4" y="164.8">21</text>
<text x="132.4" y="167.3">23</text>
<text x="138.5" y="163.4">A9</text>
<text x="138.5" y="166">A10</text>
<text x="31" y="168.5">FLAG_C</text>
<text x="31.2" y="171">FLAG_Z</text>
<text x="34.6" y="173.6">GND</text>
<text x="46" y="172.4">26</text>
<text x="47.2" y="169.8">2</text>
<text x="52.1" y="168.5">A11</text>
<text x="52.1" y="171">A12</text>
<text x="52.1" y="173.6">A13</text>
<text x="88.9" y="173.3">10k</text>
<text x="117.4" y="168.5">FLAG_C</text>
<text x="117.6" y="171">FLAG_Z</text>
<text x="121" y="173.6">GND</text>
<text x="132.4" y="172.4">26</text>
<text x="133.5" y="169.8">2</text>
<text x="138.5" y="168.5">A11</text>
<text x="138.5" y="171">A12</text>
<text x="138.5" y="173.6">A13</text>
<text x="175.3" y="173.3">10k</text>
<text x="34.6" y="176.1">GND</text>
<text x="46" y="174.9">27</text>
<text x="46" y="180">20</text>
<text x="52.1" y="176.1">A14</text>
<text x="121" y="176.1">GND</text>
<text x="132.4" y="174.9">27</text>
<text x="132.4" y="180">20</text>
<text x="138.5" y="176.1">A14</text>
<text x="25.4" y="183.7">PROG_MODE</text>
<text x="34.6" y="181.2">GND</text>
<text x="46" y="182.5">22</text>
<text x="47.2" y="185.1">1</text>
<text x="52.1" y="181.2">CE</text>
<text x="52.1" y="183.7">OE</text>
<text x="111.7" y="183.7">PROG_MODE</text>
<text x="121" y="181.2">GND</text>
<text x="132.4" y="182.5">22</text>
<text x="133.5" y="185.1">1</text>
<text x="138.5" y="181.2">CE</text>
<text x="138.5" y="183.7">OE</text>
<text x="34.9" y="186.3">VCC</text>
<text x="50.7" y="190.2">27C256</text>
<text x="52.1" y="186.3">VPP</text>
<text x="79.6" y="189" transform="rotate(-90 79.6 189)">GND</text>
<text x="82.1" y="189" transform="rotate(-90 82.1 189)">GND</text>
<text x="84.7" y="189" transform="rotate(-90 84.7 189)">GND</text>
<text x="87.2" y="189" transform="rotate(-90 87.2 189)">GND</text>
<text x="121.2" y="186.3">VCC</text>
<text x="137" y="190.2">27C256</text>
<text x="138.5" y="186.3">VPP</text>
<text x="166" y="189" transform="rotate(-90 166 189)">GND</text>
<text x="168.5" y="189" transform="rotate(-90 168.5 189)">GND</text>
<text x="171" y="189" transform="rotate(-90 171 189)">GND</text>
<text x="173.6" y="189" transform="rotate(-90 173.6 189)">GND</text>
<text x="32.5" y="201.5">REG_LOAD_EN_RAW</text>
<text x="82.6" y="201.5">REG_LOAD_EN</text>
<text x="112.8" y="201.5">MAR_LOAD_RAW</text>
<text x="158.8" y="201.5">MAR_LOAD</text>
<text x="173.5" y="201.5">REG_RA_OUT_RAW</text>
<text x="222.3" y="201.5">REG_RA_OUT_EN</text>
<text x="33.8" y="209.1">REG_OUT_EN_RAW</text>
<text x="82.6" y="209.1">REG_OUT_EN</text>
<text x="115.7" y="209.1">RAM_RE_RAW</text>
<text x="158.8" y="209.1">RAM_RE</text>
<text x="36.8" y="216.8">TMP_LOAD_RAW</text>
<text x="82.6" y="216.8">TMP_LOAD</text>
<text x="116.5" y="216.8">RAM_IN_RAW</text>
<text x="158.8" y="216.8">RAM_IN</text>
<text x="36.8" y="224.4">ACC_LOAD_RAW</text>
<text x="82.6" y="224.4">ACC_LOAD</text>
<text x="115.4" y="224.4">IR_LOAD_RAW</text>
<text x="158.8" y="224.4">IR_LOAD</text>
<text x="38.5" y="232">ALU_OUT_RAW</text>
<text x="82.6" y="232">ALU_OUT</text>
<text x="115.9" y="232">PC_OUT_RAW</text>
<text x="158.8" y="232">PC_OUT</text>
<text x="34.2" y="239.6">FLAGS_LOAD_RAW</text>
<text x="82.6" y="239.6">FLAGS_LOAD</text>
<text x="114.6" y="239.6">PC_LOAD_RAW</text>
<text x="158.8" y="239.6">PC_LOAD</text>
<text x="41.4" y="268" transform="rotate(-90 41.4 268)">REG_RA_OUT_RAW</text>
<text x="49.1" y="268" transform="rotate(-90 49.1 268)">FLAGS_CLR</text>
<text x="56.7" y="268" transform="rotate(-90 56.7 268)">FLAGS_LOAD_RAW</text>
<text x="64.3" y="268" transform="rotate(-90 64.3 268)">ALU_OUT_RAW</text>
<text x="72" y="268" transform="rotate(-90 72 268)">ACC_LOAD_RAW</text>
<text x="79.5" y="268" transform="rotate(-90 79.5 268)">TMP_LOAD_RAW</text>
<text x="87.2" y="268" transform="rotate(-90 87.2 268)">REG_OUT_EN_RAW</text>
<text x="94.8" y="268" transform="rotate(-90 94.8 268)">REG_LOAD_EN_RAW</text>
<text x="102.5" y="268" transform="rotate(-90 102.5 268)">PC_LOAD_RAW</text>
<text x="110.1" y="268" transform="rotate(-90 110.1 268)">PC_OUT_RAW</text>
<text x="117.7" y="268" transform="rotate(-90 117.7 268)">PC_COUNT</text>
<text x="125.3" y="268" transform="rotate(-90 125.3 268)">IR_LOAD_RAW</text>
<text x="132.9" y="268" transform="rotate(-90 132.9 268)">RAM_IN_RAW</text>
<text x="140.6" y="268" transform="rotate(-90 140.6 268)">RAM_RE_RAW</text>
<text x="148.2" y="268" transform="rotate(-90 148.2 268)">MAR_LOAD_RAW</text>
<text x="155.8" y="268" transform="rotate(-90 155.8 268)">HLT</text>
<text x="43.2" y="292.7">220</text>
<text x="50.8" y="292.7">220</text>
<text x="58.4" y="292.7">220</text>
<text x="66" y="292.7">220</text>
<text x="73.7" y="292.7">220</text>
<text x="81.3" y="292.7">220</text>
<text x="88.9" y="292.7">220</text>
<text x="96.5" y="292.7">220</text>
<text x="104.1" y="292.7">220</text>
<text x="111.8" y="292.7">220</text>
<text x="119.4" y="292.7">220</text>
<text x="127" y="292.7">220</text>
<text x="134.6" y="292.7">220</text>
<text x="142.2" y="292.7">220</text>
<text x="149.9" y="292.7">220</text>
<text x="157.5" y="292.7">220</text>
<text x="41.5" y="308.3" transform="rotate(-90 41.5 308.3)">GND</text>
<text x="49.1" y="308.3" transform="rotate(-90 49.1 308.3)">GND</text>
<text x="56.7" y="308.3" transform="rotate(-90 56.7 308.3)">GND</text>
<text x="64.4" y="308.3" transform="rotate(-90 64.4 308.3)">GND</text>
<text x="72" y="308.3" transform="rotate(-90 72 308.3)">GND</text>
<text x="79.6" y="308.3" transform="rotate(-90 79.6 308.3)">GND</text>
<text x="87.2" y="308.3" transform="rotate(-90 87.2 308.3)">GND</text>
<text x="94.8" y="308.3" transform="rotate(-90 94.8 308.3)">GND</text>
<text x="102.5" y="308.3" transform="rotate(-90 102.5 308.3)">GND</text>
<text x="110.1" y="308.3" transform="rotate(-90 110.1 308.3)">GND</text>
<text x="117.7" y="308.3" transform="rotate(-90 117.7 308.3)">GND</text>
<text x="125.3" y="308.3" transform="rotate(-90 125.3 308.3)">GND</text>
<text x="132.9" y="308.3" transform="rotate(-90 132.9 308.3)">GND</text>
<text x="140.6" y="308.3" transform="rotate(-90 140.6 308.3)">GND</text>
<text x="148.2" y="308.3" transform="rotate(-90 148.2 308.3)">GND</text>
<text x="155.8" y="308.3" transform="rotate(-90 155.8 308.3)">GND</text>
</g>
</svg>
